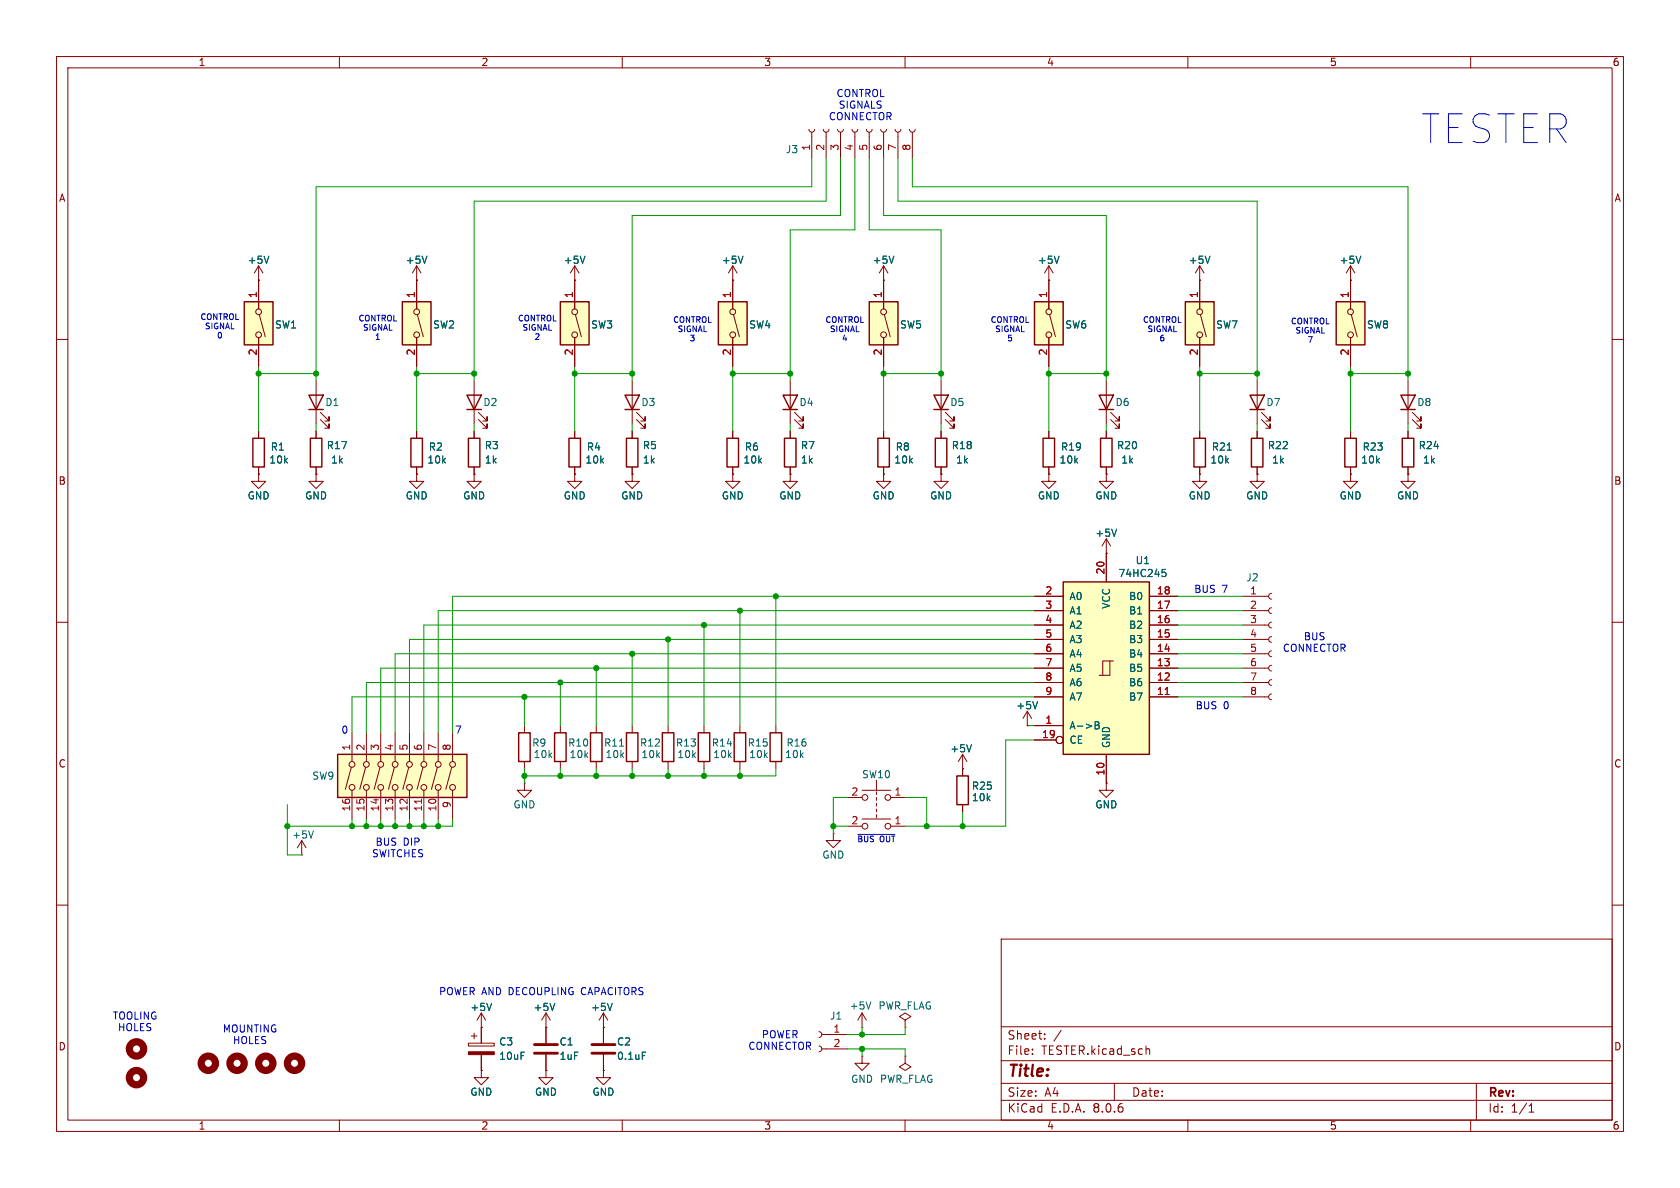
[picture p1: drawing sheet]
<svg xmlns="http://www.w3.org/2000/svg" width="297mm" height="210mm" viewBox="0 0 297 210" stroke-linecap="round" stroke-linejoin="round" font-family="sans-serif">
<g fill="none" stroke="#840000" stroke-width=".18">
<path d="M10 10h277v190h-277zM12 12h273v186h-273zM60 10v2M110 10v2M160 10v2M210 10v2M260 10v2M10 60h2M285 60h2M222.2 67.3v7.6M223 74.2l1.5 1.5v-.8v.8h-.7M223 72.9l1.5 1.5v-.7v.7h-.7"/>
<path d="M238.8 76.2v1.3M248.9 67.3v7.6M248.9 76.2v1.3M249.7 74.2l1.5 1.5v-.8v.8h-.8M249.7 72.9l1.5 1.5v-.7v.7h-.8M238.8 83.8v1.3h1.2l-1.2 1.3-1.3-1.3h1.3M238.8 83.8h.1M238.8 82.6v1.2M248.9 83.8v1.3h1.3l-1.3 1.3-1.3-1.3h1.3M248.9 83.8h.1M248.9 82.6v1.2M10 110h2"/>
<path d="M285 110h2M170.2 135.9v1.3M10 160h2M170.2 142.2v1.3M285 160h2M177 166h108v32h-108zM60 198v2M110 198v2M160 198v2M177 194.5h108M177 191.5h108M177 187.5h108"/>
<path d="M177 181.5h108M182.5 186.3v.1M182.5 185.5v.1M184.7 183.6v.1M184.7 182.8v.1M187.6 182.1l-1.3 2M197 191.5v3M202.7 185.5h.5v.9M210 198v2M260 198v2M261 191.5v6.5M270.3 196.6h.9"/>
<path d="M270.3 195.5l.4-.4v1.5"/>
</g>
<path d="M221 69.9h2.5l-1.3 2.5zM221 72.4h2.5M237.7 77.5h2.1v5.1h-2.1zM247.6 69.9h2.6l-1.3 2.5zM247.6 72.4h2.6M247.9 77.5h2v5.1h-2zM169.2 137.2h2v5h-2z" fill="none" stroke="#840000" stroke-width=".25"/>
<path d="M99.1 53.3h5v7.7h-5z" fill="#ffffc2"/>
<g fill="none" stroke="#840000" stroke-width=".18">
<path d="M101.6 49.5h.1M101.6 47v7.6M101.6 59.7v5.1M101.6 47l.8 1.3M101.6 47l-.8 1.3M101.7 55.6l1.1 3.9M111.8 67.3v7.6M111.8 76.2v1.3M112.5 74.2l1.5 1.5v-.8v.8h-.7M112.5 72.9l1.5 1.5v-.7v.7h-.7M111.8 83.8v1.3h1.2l-1.2 1.3-1.3-1.3h1.3M111.8 83.8h.1"/>
<path d="M111.8 82.6v1.2M170.2 135.9h.1M170.2 133.4l.7 1.2M170.2 133.4v2.5M170.2 133.4l-.8 1.2M181.6 128.3h.1M181.6 125.7l.8 1.3M181.6 125.7v2.6M181.6 125.7l-.8 1.3"/>
<circle cx="101.6" cy="55.1" r=".51"/>
<circle cx="101.6" cy="59.2" r=".51"/>
</g>
<path d="M99.1 53.3h5v7.7h-5zM110.5 69.9h2.5l-1.2 2.5zM110.5 72.4h2.5M110.7 77.5h2.1v5.1h-2.1z" fill="none" stroke="#840000" stroke-width=".25"/>
<path d="M103.4 45.3l-.4 1.3M171.7 131.6l-.4 1.3M183.4 124l-.4 1.3" fill="none" stroke="#006464" stroke-width=".18"/>
<path d="M71.1 53.3h5.1v7.7h-5.1z" fill="#ffffc2"/>
<g fill="none" stroke="#840000" stroke-width=".18">
<path d="M73.7 49.5v5.1M73.7 59.7v5.1M73.8 55.6l1 3.9M129.5 49.5h.1M129.5 47l.8 1.3M129.5 47v2.5M129.5 47l-.7 1.3M73.7 76.2v1.3M83.8 76.2v1.3M195.6 67.3v7.6M195.6 76.2v1.3M196.3 74.2l1.6 1.5v-.8v.8h-.8"/>
<path d="M196.3 72.9l1.6 1.5v-.7v.7h-.8M73.7 82.6v1.2M83.8 83.8v1.3h1.3l-1.3 1.3-1.3-1.3h1.3M83.8 83.8h.1M83.8 82.6v1.2M195.6 83.8v1.3h1.2l-1.2 1.3-1.3-1.3h1.3M195.6 83.8h.1M195.6 97.8h.1M195.6 82.6v1.2M195.6 95.3v2.5M195.6 95.3l.7 1.2M195.6 95.3l-.8 1.2"/>
<path d="M92.7 138.4v1.3h-1.3l1.3 1.3 1.3-1.3h-1.3M92.7 138.4h.1M152.4 139.7h5.1M154.9 137.9v1.8M154.9 140v.5M147.3 147.3v1.3h-1.3l1.3 1.3 1.3-1.3h-1.3M147.3 147.3h.1M149.9 141h2.5M149.9 146.1h2.5M152.4 144.8h5.1M154.9 141v.5M154.9 142v.5"/>
<path d="M154.9 143v.5M154.9 144v.5M157.5 141h2.5M157.5 146.1h2.5M152.4 179.1l-.8 1.2M152.4 179.1v2.5M152.4 179.1l.8 1.2M144.8 184.9l.3 .2 .2 .3-.2 .4-.3 .1M144.8 182.4l.3 .1 .2 .4-.2 .3-.3 .2M145.3 185.4h4.6M145.3 182.9h4.6M152.4 186.7v1.3h1.3l-1.3 1.2-1.3-1.2h1.3"/>
<path d="M152.4 186.7h.1M152.4 181.6h.1M160 186.7v1.3l1 .6-1 .6-1-.6 1-.6M160 186.7h.1M160 180.3l1-.6-1-.6-1 .6 1 .6v1.3M160 181.6h.1"/>
<circle cx="73.7" cy="55.1" r=".51"/>
<circle cx="73.7" cy="59.2" r=".51"/>
<circle cx="152.9" cy="146.1" r=".51"/>
<circle cx="152.9" cy="141" r=".51"/>
<circle cx="157" cy="146.1" r=".51"/>
<circle cx="157" cy="141" r=".51"/>
</g>
<path d="M71.1 53.3h5.1v7.7h-5.1zM72.6 77.5h2.1v5.1h-2.1zM82.8 77.5h2v5.1h-2zM194.3 69.9h2.5l-1.2 2.5zM194.3 72.4h2.5M194.6 77.5h2v5.1h-2z" fill="none" stroke="#840000" stroke-width=".25"/>
<path d="M131.4 45.3l-.5 1.3M197.4 93.5l-.4 1.3M154 177.1l-.5 1.3" fill="none" stroke="#006464" stroke-width=".18"/>
<path d="M153.7 53.3h5v7.7h-5z" fill="#ffffc2"/>
<g fill="none" stroke="#840000" stroke-width=".18">
<path d="M156.2 49.5h.1M156.2 47v7.6M156.2 59.7v5.1M156.2 47l.8 1.3M156.2 47l-.8 1.3M156.3 55.6l1.1 3.9"/>
<circle cx="156.2" cy="59.2" r=".51"/>
<circle cx="156.2" cy="55.1" r=".51"/>
</g>
<path d="M153.7 53.3h5v7.7h-5z" fill="none" stroke="#840000" stroke-width=".25"/>
<path d="M158 45.3l-.4 1.3" fill="none" stroke="#006464" stroke-width=".18"/>
<path d="M127 53.3h5.1v7.7h-5.1z" fill="#ffffc2"/>
<g fill="none" stroke="#840000" stroke-width=".18">
<path d="M129.5 49.5v5.1M129.5 59.7v5.1M129.7 55.6l1 3.9"/>
<circle cx="129.5" cy="59.2" r=".51"/>
<circle cx="129.5" cy="55.1" r=".51"/>
</g>
<path d="M127 53.3h5.1v7.7h-5.1z" fill="none" stroke="#840000" stroke-width=".25"/>
<path d="M182.9 53.3h5.1v7.7h-5.1z" fill="#ffffc2"/>
<g fill="none" stroke="#840000" stroke-width=".18">
<path d="M185.4 49.5v5.1M185.4 59.7v5.1M185.5 55.6l1.1 3.9M129.5 76.2v1.3M139.7 67.3v7.6M140.5 74.2l1.5 1.5v-.8v.8h-.8M140.5 72.9l1.5 1.5v-.7v.7h-.8M129.5 83.8v1.3h1.3l-1.3 1.3-1.2-1.3h1.2M129.5 83.8h.1M129.5 82.6v1.2"/>
<circle cx="185.4" cy="55.1" r=".51"/>
<circle cx="185.4" cy="59.2" r=".51"/>
</g>
<path d="M182.9 53.3h5.1v7.7h-5.1zM128.5 77.5h2.1v5.1h-2.1zM138.4 69.9h2.6l-1.3 2.5zM138.4 72.4h2.6" fill="none" stroke="#840000" stroke-width=".25"/>
<path d="M59.7 133.4h22.8v7.6h-22.8z" fill="#ffffc2"/>
<g fill="none" stroke="#840000" stroke-width=".18">
<path d="M156.2 76.2v1.3M156.2 82.6v1.2M219.7 118.1h4.6M219.7 115.6h4.6M219.7 113h4.6M219.7 110.5h4.6M219.7 108h4.6M219.7 105.4h4.6M224.8 117.6l-.4 .2-.1 .3 .1 .4 .4 .1M224.8 115.1l-.4 .1-.1 .4 .1 .3 .4 .2M224.8 112.5l-.4 .2-.1 .3 .1 .4 .4 .1M224.8 110l-.4 .1-.1 .4 .1 .3 .4 .2"/>
<path d="M224.8 107.4l-.4 .2-.1 .4 .1 .3 .4 .2M224.8 104.9l-.4 .2-.1 .3 .1 .4 .4 .1M62.1 135.6l-1 3.9M62.2 129.5v5.1M62.2 139.7v5.1M64.6 135.6l-1 3.9M64.8 129.5v5.1M64.8 139.7v5.1M67.2 135.6l-1.1 3.9M67.3 129.5v5.1M67.3 139.7v5.1M69.7 135.6l-1 3.9"/>
<path d="M69.8 129.5v5.1M69.8 139.7v5.1M72.3 135.6l-1.1 3.9M72.4 129.5v5.1M72.4 139.7v5.1M74.8 135.6l-1.1 3.9M74.9 129.5v5.1M74.9 139.7v5.1M77.3 135.6l-1 3.9M77.5 129.5v5.1M77.5 139.7v5.1M79.9 135.6l-1.1 3.9"/>
<path d="M80 129.5v5.1M80 139.7v5.1M219.7 123.2h4.6M219.7 120.7h4.6M224.8 122.7l-.4 .1-.1 .4 .1 .3 .4 .2M224.8 120.1l-.4 .2-.1 .4 .1 .3 .4 .2M96.5 179.1v5.3M96.5 179.1l-.7 1.2M96.5 179.1l.8 1.2M106.7 179.1l-.8 1.2M106.7 179.1v2.5M106.7 179.1l.7 1.2"/>
<path d="M82.8 184.4h4.6v.5h-4.6zM83.3 183.1h1M83.8 182.6v1M85.1 181.6v2.8M85.1 186.4v2.8M96.5 181.6h.1M96.5 186.4v2.8M106.7 181.6h.1M106.7 189.2v1.3h1.2l-1.2 1.3-1.3-1.3h1.3M106.7 189.2h.1"/>
<circle cx="62.2" cy="139.2" r=".51"/>
<circle cx="62.2" cy="135.1" r=".51"/>
<circle cx="64.8" cy="135.1" r=".51"/>
<circle cx="64.8" cy="139.2" r=".51"/>
<circle cx="67.3" cy="139.2" r=".51"/>
<circle cx="67.3" cy="135.1" r=".51"/>
<circle cx="69.9" cy="139.2" r=".51"/>
<circle cx="69.9" cy="135.1" r=".51"/>
<circle cx="72.4" cy="135.1" r=".51"/>
<circle cx="72.4" cy="139.2" r=".51"/>
<circle cx="74.9" cy="139.2" r=".51"/>
<circle cx="74.9" cy="135.1" r=".51"/>
<circle cx="77.5" cy="139.2" r=".51"/>
<circle cx="77.5" cy="135.1" r=".51"/>
<circle cx="80" cy="135.1" r=".51"/>
<circle cx="80" cy="139.2" r=".51"/>
</g>
<path d="M155.2 77.5h2v5.1h-2zM59.7 133.4h22.8v7.6h-22.8z" fill="none" stroke="#840000" stroke-width=".25"/>
<path d="M74.5 141.3v.7" fill="none" stroke="#a90000" stroke-width=".18"/>
<path d="M94.5 186.2h4.1M94.5 184.7h4.1" fill="none" stroke="#840000" stroke-width=".51"/>
<path d="M82.8 185.9h4.6v.5h-4.6z" fill="#840000" stroke="#840000" stroke-width=".18"/>
<path d="M98.1 177.4l-.4 1.2M108.2 177.4l-.4 1.2" fill="none" stroke="#006464" stroke-width=".18"/>
<path d="M188 102.9h15.2v30.5h-15.2z" fill="#ffffc2"/>
<g fill="none" stroke="#840000" stroke-width=".18">
<path d="M185.4 76.2v1.3M212.1 76.2v1.3M222.2 76.2v1.3M156.2 83.8v1.3h1.3l-1.3 1.3-1.3-1.3h1.3M156.2 83.8h.1M185.4 82.6v1.2M195.6 97.8v5.1M212.1 83.8v1.3h1.3l-1.3 1.3-1.3-1.3h1.3M212.1 83.8h.1M212.1 82.6v1.2M222.2 83.8v1.3h1.3l-1.3 1.3-1.2-1.3h1.2M222.2 83.8h.1"/>
<path d="M222.2 82.6v1.2M182.9 118.1h5.1M182.9 115.6h5.1M182.9 113h5.1M182.9 110.5h5.1M182.9 108h5.1M182.9 105.4h5.1M196.2 116.8h-1.3v2.6M196.8 116.8h-.6v2.6h-1.9M203.2 118.1h5.1M203.2 115.6h5.1M203.2 113h5.1"/>
<path d="M203.2 110.5h5.1M203.2 108h5.1M203.2 105.4h5.1M182.9 128.3h5.1M182.9 123.2h5.1M182.9 120.7h5.1M182.9 130.8h3.8M195.6 138.4v1.3h1.2l-1.2 1.3-1.3-1.3h1.3M195.6 138.4h.1M195.6 133.4v5M203.2 123.2h5.1M203.2 120.7h5.1"/>
<path d="M96.5 189.2v1.3h1.3l-1.3 1.3-1.3-1.3h1.3M96.5 189.2h.1M106.7 181.6v2.8M106.7 186.4v2.8"/>
<circle cx="187.3" cy="130.8" r=".63"/>
</g>
<path d="M184.4 77.5h2v5.1h-2zM211.1 77.5h2v5.1h-2zM221.2 77.5h2.1v5.1h-2.1zM188 102.9h15.2v30.5h-15.2z" fill="none" stroke="#840000" stroke-width=".25"/>
<path d="M217 79.6h.7M205.5 100.7h.6M205.6 101.1h.3l.2 .3-.1 .5h-.4M193.6 127.6h.4l.3 .2-.3 .4 .3 .1v.3l-.2 .2h-.5zM193.6 128.2h.4M113.6 186h.6" fill="none" stroke="#006464" stroke-width=".18"/>
<path d="M206 122.8h.7" fill="none" stroke="#a90000" stroke-width=".18"/>
<path d="M104.6 186.2h4.1M104.6 184.7h4.1" fill="none" stroke="#840000" stroke-width=".51"/>
<path d="M43.2 53.3h5.1v7.7h-5.1z" fill="#ffffc2"/>
<g fill="none" stroke="#840000" stroke-width=".18">
<path d="M143 22.9l.2 .3 .3 .2 .4-.2 .1-.3M143.5 23.4v4.5M145.5 22.9l.2 .3 .4 .2 .3-.2 .2-.3M146 23.4v4.5M148.1 22.9l.1 .3 .4 .2 .4-.2 .1-.3M148.6 23.4v4.5M150.6 22.9l.2 .3 .3 .2 .4-.2 .1-.3M151.1 23.4v4.5M153.2 22.9l.1 .3 .4 .2 .3-.2 .2-.3M153.7 23.4v4.5M155.7 22.9l.2 .3 .3 .2 .4-.2 .1-.3M156.2 23.4v4.5"/>
<path d="M158.2 22.9l.2 .3 .4 .2 .3-.2 .2-.3M158.7 23.4v4.5M160.8 22.9l.1 .3 .4 .2 .4-.2 .1-.3M161.3 23.4v4.5M45.7 49.5h.1M45.7 47v7.6M45.7 59.7v5.1M45.7 47l.8 1.3M45.7 47l-.7 1.3M45.8 55.6l1.1 3.9M73.7 49.5h.1M73.7 47l.7 1.3"/>
<path d="M73.7 47v2.5M73.7 47l-.8 1.3M185.4 49.5h.1M185.4 47l.8 1.3M185.4 47v2.5M185.4 47l-.7 1.3M45.7 76.2v1.3M55.9 67.3v7.6M55.9 76.2v1.3M56.6 74.2l1.6 1.5v-.8v.8h-.8M56.6 72.9l1.6 1.5v-.7v.7h-.8M139.7 76.2v1.3"/>
<path d="M166.4 67.3v7.6M166.4 76.2v1.3M167.1 74.2l1.6 1.5v-.8v.8h-.8M167.1 72.9l1.6 1.5v-.7v.7h-.8M45.7 83.8v1.3h1.3l-1.3 1.3-1.3-1.3h1.3M45.7 83.8h.1M45.7 82.6v1.2M55.9 83.8v1.3h1.2l-1.2 1.3-1.3-1.3h1.3M55.9 83.8h.1M55.9 82.6v1.2M73.7 83.8v1.3h1.2l-1.2 1.3-1.3-1.3h1.3M73.7 83.8h.1"/>
<path d="M139.7 83.8v1.3h1.3l-1.3 1.3-1.3-1.3h1.3M139.7 83.8h.1M139.7 82.6v1.2M166.4 83.8v1.3h1.2l-1.2 1.3-1.3-1.3h1.3M166.4 83.8h.1M166.4 82.6v1.2M185.4 83.8v1.3h1.3l-1.3 1.3-1.3-1.3h1.3M185.4 83.8h.1M99.1 128.3v1.2M99.1 134.6v1.3M105.4 128.3v1.2M105.4 134.6v1.3"/>
<path d="M111.8 128.3v1.2M111.8 134.6v1.3M53.3 151.1h.1M53.3 148.6l.8 1.3M53.3 148.6v2.5M53.3 148.6l-.7 1.3M85.1 179.1l-.8 1.2M85.1 179.1v2.5M85.1 179.1l.8 1.2M85.1 189.2v1.3h1.3l-1.3 1.3-1.3-1.3h1.3M85.1 189.2h.1M85.1 181.6h.1"/>
<circle cx="45.7" cy="55.1" r=".51"/>
<circle cx="45.7" cy="59.2" r=".51"/>
</g>
<path d="M43.2 53.3h5.1v7.7h-5.1zM44.7 77.5h2v5.1h-2zM54.6 69.9h2.5l-1.2 2.5zM54.6 72.4h2.5M54.9 77.5h2v5.1h-2zM138.7 77.5h2v5.1h-2zM165.1 69.9h2.5l-1.2 2.5zM165.1 72.4h2.5M165.4 77.5h2v5.1h-2zM98 129.5h2.1v5.1h-2.1zM104.4 129.5h2v5.1h-2zM110.7 129.5h2.1v5.1h-2.1z" fill="none" stroke="#840000" stroke-width=".25"/>
<path d="M47.5 45.3l-.4 1.3M75.5 45.3l-.4 1.3M187.2 45.3l-.4 1.3M109.5 131.9h.7M55.4 146.9l-.4 1.3M86.9 177.4l-.4 1.2" fill="none" stroke="#006464" stroke-width=".18"/>
<g fill="none" stroke="#840000" stroke-width="1.3">
<circle cx="24.1" cy="185.4" r="1.27"/>
<circle cx="24.1" cy="190.5" r="1.27"/>
<circle cx="36.8" cy="188" r="1.27"/>
<circle cx="41.9" cy="188" r="1.27"/>
<circle cx="47" cy="188" r="1.27"/>
<circle cx="52.1" cy="188" r="1.27"/>
</g>
<path d="M209.5 53.3h5.1v7.7h-5.1z" fill="#ffffc2"/>
<g fill="none" stroke="#840000" stroke-width=".18">
<path d="M212.1 49.5h.1M212.1 47v7.6M212.1 59.7v5.1M212.1 47l.8 1.3M212.1 47l-.8 1.3M212.2 55.6l1.1 3.9M92.7 128.3v1.2M92.7 134.6v1.3M118.1 128.3v1.2M118.1 134.6v1.3M124.5 128.3v1.2M124.5 134.6v1.3"/>
<path d="M130.8 128.3v1.2M130.8 134.6v1.3M137.2 128.3v1.2M137.2 134.6v1.3"/>
<circle cx="212.1" cy="55.1" r=".51"/>
<circle cx="212.1" cy="59.2" r=".51"/>
</g>
<path d="M209.5 53.3h5.1v7.7h-5.1zM91.7 129.5h2v5.1h-2zM117.1 129.5h2v5.1h-2zM123.4 129.5h2.1v5.1h-2.1zM129.8 129.5h2v5.1h-2zM136.1 129.5h2.1v5.1h-2.1z" fill="none" stroke="#840000" stroke-width=".25"/>
<path d="M213.9 45.3l-.4 1.3" fill="none" stroke="#006464" stroke-width=".18"/>
<path d="M236.2 53.3h5.1v7.7h-5.1z" fill="#ffffc2"/>
<g fill="none" stroke="#840000" stroke-width=".18">
<path d="M45.7 49.5h.1M45.7 49.5v5.1M45.7 59.7v5.1M73.7 49.5h.1M73.7 49.5v5.1M73.7 59.7v5.1M101.6 49.5h.1M101.6 49.5v5.1M101.6 59.7v5.1M129.5 49.5h.1M129.5 49.5v5.1M129.5 59.7v5.1"/>
<path d="M156.2 49.5h.1M156.2 49.5v5.1M156.2 59.7v5.1M185.4 49.5h.1M185.4 49.5v5.1M185.4 59.7v5.1M212.1 49.5h.1M212.1 49.5v5.1M212.1 59.7v5.1M238.8 49.5h.1M238.8 47v7.6M238.8 59.7v5.1"/>
<path d="M238.8 47l.7 1.3M238.8 47l-.8 1.3M238.9 55.6l1 3.9M45.7 76.2v1.3M55.9 76.2v1.3M73.7 76.2v1.3M83.8 67.3v7.6M83.8 76.2v1.3M84.6 74.2l1.5 1.5v-.8v.8h-.8M84.6 72.9l1.5 1.5v-.7v.7h-.8M101.6 76.2v1.3M111.8 76.2v1.3"/>
<path d="M129.5 76.2v1.3M139.7 76.2v1.3M156.2 76.2v1.3M166.4 76.2v1.3M185.4 76.2v1.3M195.6 76.2v1.3M212.1 76.2v1.3M222.2 76.2v1.3M238.8 76.2v1.3M248.9 76.2v1.3M45.7 83.8h.1M45.7 82.6v1.2"/>
<path d="M55.9 83.8h.1M55.9 82.6v1.2M73.7 83.8h.1M73.7 82.6v1.2M83.8 83.8h.1M83.8 82.6v1.2M101.6 83.8v1.3h1.3l-1.3 1.3-1.3-1.3h1.3M101.6 83.8h.1M101.6 82.6v1.2M111.8 83.8h.1M111.8 82.6v1.2M129.5 83.8h.1"/>
<path d="M129.5 82.6v1.2M139.7 83.8h.1M139.7 82.6v1.2M156.2 83.8h.1M156.2 82.6v1.2M166.4 83.8h.1M166.4 82.6v1.2M185.4 83.8h.1M185.4 82.6v1.2M195.6 83.8h.1M195.6 97.8h.1M195.6 82.6v1.2"/>
<path d="M195.6 97.8v5.1M212.1 83.8h.1M212.1 82.6v1.2M222.2 83.8h.1M222.2 82.6v1.2M238.8 83.8h.1M238.8 82.6v1.2M248.9 83.8h.1M248.9 82.6v1.2M182.9 118.1h5.1M182.9 115.6h5.1M182.9 113h5.1"/>
<path d="M182.9 110.5h5.1M182.9 108h5.1M182.9 105.4h5.1M203.2 118.1h5.1M203.2 115.6h5.1M203.2 113h5.1M203.2 110.5h5.1M203.2 108h5.1M203.2 105.4h5.1M170.2 135.9h.1M170.2 135.9v1.3M181.6 128.3h.1"/>
<path d="M182.9 128.3h5.1M182.9 123.2h5.1M182.9 120.7h5.1M182.9 130.8h3.8M195.6 138.4h.1M195.6 133.4v5M203.2 123.2h5.1M203.2 120.7h5.1M170.2 142.2v1.3M85.1 189.2h.1M85.1 181.6h.1M85.1 181.6v2.8"/>
<path d="M85.1 186.4v2.8M96.5 181.6h.1M96.5 189.2h.1M96.5 181.6v2.8M96.5 186.4v2.8M106.7 181.6h.1M106.7 189.2h.1M106.7 181.6v2.8M106.7 186.4v2.8"/>
<circle cx="238.8" cy="59.2" r=".51"/>
<circle cx="238.8" cy="55.1" r=".51"/>
<circle cx="187.3" cy="130.8" r=".63"/>
</g>
<path d="M236.2 53.3h5.1v7.7h-5.1zM82.5 69.9h2.6l-1.3 2.5zM82.5 72.4h2.6M100.6 77.5h2v5.1h-2z" fill="none" stroke="#840000" stroke-width=".25"/>
<g fill="none" stroke="#006464" stroke-width=".18">
<path d="M47.5 45.3l-.4 1.3M75.5 45.3l-.4 1.3M103.4 45.3l-.4 1.3M131.4 45.3l-.5 1.3M158 45.3l-.4 1.3M187.2 45.3l-.4 1.3M213.9 45.3l-.4 1.3M240.6 45.3l-.4 1.3M217 79.6h.7M197.4 93.5l-.4 1.3M205.5 100.7h.6M205.6 101.1h.3l.2 .3-.1 .5h-.4"/>
<path d="M171.7 131.6l-.4 1.3M183.4 124l-.4 1.3M193.6 127.6h.4l.3 .2-.3 .4 .3 .1v.3l-.2 .2h-.5zM193.6 128.2h.4M86.9 177.4l-.4 1.2M98.1 177.4l-.4 1.2M108.2 177.4l-.4 1.2M113.6 186h.6"/>
</g>
<path d="M151.7 147.5h6.5M156 147.8l.3 .3-.1 .6-.2 .1" fill="none" stroke="#0000c2" stroke-width=".18"/>
<g fill="none" stroke="#009600" stroke-width=".18">
<path d="M143.5 27.9v5.1h-87.6v34.3M146 27.9v7.7h-62.2v31.7M148.6 27.9v10.2h-36.8v29.2M151.1 27.9v12.7h-11.4v26.7M153.7 27.9v12.7h12.7v26.7M156.2 27.9v10.2h39.4v29.2M158.7 27.9v7.7h63.5v31.7M161.3 27.9v5.1h87.6v34.3M45.7 66h10.2M45.7 64.8v11.4M55.9 74.9v1.3M73.7 66h10.1"/>
<path d="M73.7 64.8v11.4M83.8 74.9v1.3M101.6 66h10.2M101.6 64.8v11.4M111.8 74.9v1.3M129.5 66h10.2M129.5 64.8v11.4M139.7 74.9v1.3M156.2 66h10.2M156.2 64.8v11.4M166.4 74.9v1.3M185.4 66h10.2"/>
<path d="M185.4 64.8v11.4M195.6 74.9v1.3M212.1 66h10.1M212.1 64.8v11.4M222.2 74.9v1.3M238.8 66h10.1M238.8 64.8v11.4M248.9 74.9v1.3M105.4 118.1v10.2M111.8 115.6v12.7M118.1 113v15.3M124.5 110.5v17.8"/>
<path d="M130.8 108v20.3M137.2 105.4v22.9M182.9 118.1h-115.6v11.4M182.9 115.6h-113.1v13.9M182.9 113h-110.5v16.5M182.9 108h-105.4v21.5M182.9 105.4h-102.9v24.1M182.9 110.5h-108v19M208.3 118.1h11.4M208.3 115.6h11.4M208.3 113h11.4M208.3 108h11.4"/>
<path d="M208.3 105.4h11.4M208.3 110.5h11.4M92.7 123.2v5.1M92.7 135.9v2.5M99.1 120.7v7.6M99.1 135.9v1.3M105.4 135.9v1.3M111.8 135.9v1.3M118.1 135.9v1.3M124.5 135.9v1.3M130.8 135.9v1.3M137.2 135.9v1.3h-44.5"/>
<path d="M181.6 128.3h1.3M182.9 130.8h-5.1v15.3h-17.8M182.9 123.2h-120.7v6.3M182.9 120.7h-118.1v8.8M208.3 123.2h11.4M208.3 120.7h11.4M50.8 142.2v8.9h2.5M62.2 144.8v1.3M64.8 144.8v1.3M67.3 144.8v1.3M69.8 144.8v1.3M72.4 144.8v1.3"/>
<path d="M74.9 144.8v1.3M77.5 144.8v1.3M80 144.8v1.3h-29.2M147.3 146.1h2.6M149.9 141h-2.6v6.3M160 141h3.8v5.1M170.2 143.5v2.6M149.9 185.4h10.1v1.3M152.4 181.6v1.3M152.4 185.4v1.3M160 181.6v1.3h-10.1"/>
</g>
<path d="M206 122.8h.7" fill="none" stroke="#a90000" stroke-width=".18"/>
<g fill="#009600" stroke="#009600" stroke-width=".18">
<circle cx="170.2" cy="146.1" r=".46"/>
<circle cx="163.8" cy="146.1" r=".46"/>
<circle cx="147.3" cy="146.1" r=".46"/>
<circle cx="137.2" cy="105.4" r=".46"/>
<circle cx="156.2" cy="66" r=".46"/>
<circle cx="166.4" cy="66" r=".46"/>
<circle cx="185.4" cy="66" r=".46"/>
<circle cx="212.1" cy="66" r=".46"/>
<circle cx="222.2" cy="66" r=".46"/>
<circle cx="195.6" cy="66" r=".46"/>
<circle cx="248.9" cy="66" r=".46"/>
<circle cx="238.8" cy="66" r=".46"/>
<circle cx="92.7" cy="137.2" r=".46"/>
<circle cx="99.1" cy="137.2" r=".46"/>
<circle cx="92.7" cy="123.2" r=".46"/>
<circle cx="99.1" cy="120.7" r=".46"/>
<circle cx="45.7" cy="66" r=".46"/>
<circle cx="73.7" cy="66" r=".46"/>
<circle cx="55.9" cy="66" r=".46"/>
<circle cx="74.9" cy="146.1" r=".46"/>
<circle cx="69.8" cy="146.1" r=".46"/>
<circle cx="67.3" cy="146.1" r=".46"/>
<circle cx="64.8" cy="146.1" r=".46"/>
<circle cx="72.4" cy="146.1" r=".46"/>
<circle cx="62.2" cy="146.1" r=".46"/>
<circle cx="50.8" cy="146.1" r=".46"/>
<circle cx="77.5" cy="146.1" r=".46"/>
<circle cx="124.5" cy="110.5" r=".46"/>
<circle cx="118.1" cy="113" r=".46"/>
<circle cx="130.8" cy="108" r=".46"/>
<circle cx="118.1" cy="137.2" r=".46"/>
<circle cx="105.4" cy="118.1" r=".46"/>
<circle cx="111.8" cy="115.6" r=".46"/>
<circle cx="130.8" cy="137.2" r=".46"/>
<circle cx="83.8" cy="66" r=".46"/>
<circle cx="111.8" cy="66" r=".46"/>
<circle cx="101.6" cy="66" r=".46"/>
<circle cx="105.4" cy="137.2" r=".46"/>
<circle cx="111.8" cy="137.2" r=".46"/>
<circle cx="152.4" cy="182.9" r=".46"/>
<circle cx="152.4" cy="185.4" r=".46"/>
<circle cx="124.5" cy="137.2" r=".46"/>
<circle cx="139.7" cy="66" r=".46"/>
<circle cx="129.5" cy="66" r=".46"/>
</g>
<text font-size="7.1" fill="#0000c2" x="251.3" y="25.6">TESTER</text>
<text font-size="2.8" fill="#840000" x="178" y="190.9">Title:</text>
<g font-size="2.1" fill="#840000">
<text x="178" y="184">Sheet:</text>
<text x="178" y="186.7">File:</text>
<text x="184.1" y="186.7">TESTER.kicad_sch</text>
<text x="178" y="196.9">KiCad</text>
<text x="178" y="194.1">Size:</text>
<text x="184.7" y="194.1">A4</text>
<text x="185.7" y="196.9">E.D.A.</text>
<text x="193.3" y="196.9">8.0.6</text>
<text x="200" y="194.1">Date:</text>
<text x="263" y="194.3">Rev:</text>
<text x="263" y="196.9">Id:</text>
<text x="267.1" y="196.9">1/1</text>
</g>
<g font-size="1.8" fill="#840000">
<text x="35" y="11.9">1</text>
<text x="85" y="11.9">2</text>
<text x="135" y="11.9">3</text>
<text x="185" y="11.9">4</text>
<text x="235" y="11.9">5</text>
<text x="285" y="11.9">6</text>
<text x="10.3" y="35.9">A</text>
<text x="285.3" y="35.9">A</text>
<text x="10.3" y="85.9">B</text>
<text x="285.3" y="85.9">B</text>
<text x="10.3" y="135.9">C</text>
<text x="285.3" y="135.9">C</text>
<text x="10.3" y="185.9">D</text>
<text x="285.3" y="185.9">D</text>
<text x="35" y="199.9">1</text>
<text x="85" y="199.9">2</text>
<text x="135" y="199.9">3</text>
<text x="185" y="199.9">4</text>
<text x="235" y="199.9">5</text>
<text x="285" y="199.9">6</text>
</g>
<g font-size="1.8" fill="#0000c2">
<text x="147.8" y="17.4">CONTROL</text>
<text x="146.4" y="21.5">CONNECTOR</text>
<text x="148.2" y="19.4">SIGNALS</text>
<text x="211" y="105">BUS</text>
<text x="216" y="105">7</text>
<text x="230.4" y="113.4">BUS</text>
<text x="226.7" y="115.4">CONNECTOR</text>
<text x="211.3" y="125.6">BUS</text>
<text x="216.3" y="125.6">0</text>
<text x="60.3" y="129.9">0</text>
<text x="80.3" y="129.9">7</text>
<text x="66.3" y="149.7">BUS</text>
<text x="71.3" y="149.7">DIP</text>
<text x="65.7" y="151.8">SWITCHES</text>
<text x="77.5" y="176.1">POWER AND DECOUPLING</text>
<text x="103" y="176.1">CAPACITORS</text>
<text x="19.8" y="180.4">TOOLING</text>
<text x="20.8" y="182.5">HOLES</text>
<text x="39.3" y="182.7">MOUNTING</text>
<text x="41.1" y="184.8">HOLES</text>
<text x="132.2" y="185.8">CONNECTOR</text>
<text x="134.6" y="183.7">POWER</text>
</g>
<g font-size="1.8" fill="#006464">
<text x="138.8" y="27.3">J3</text>
<text x="43.7" y="46.8">+5V</text>
<text x="71.6" y="46.8">+5V</text>
<text x="99.6" y="46.8">+5V</text>
<text x="127.5" y="46.8">+5V</text>
<text x="154.2" y="46.8">+5V</text>
<text x="183.4" y="46.8">+5V</text>
<text x="210.1" y="46.8">+5V</text>
<text x="236.7" y="46.8">+5V</text>
<text x="48.5" y="58.3">SW1</text>
<text x="76.5" y="58.3">SW2</text>
<text x="104.4" y="58.3">SW3</text>
<text x="132.3" y="58.3">SW4</text>
<text x="159" y="58.3">SW5</text>
<text x="188.2" y="58.3">SW6</text>
<text x="214.9" y="58.3">SW7</text>
<text x="241.6" y="58.3">SW8</text>
<text x="57.4" y="72">D1</text>
<text x="85.4" y="72">D2</text>
<text x="113.3" y="72">D3</text>
<text x="141.2" y="72">D4</text>
<text x="167.9" y="72">D5</text>
<text x="197.1" y="72">D6</text>
<text x="223.8" y="72">D7</text>
<text x="250.5" y="72">D8</text>
<text x="47.5" y="82.1">10k</text>
<text x="47.8" y="79.9">R1</text>
<text x="57.7" y="79.6">R17</text>
<text x="58.4" y="82.1">1k</text>
<text x="75.4" y="82.1">10k</text>
<text x="75.7" y="79.9">R2</text>
<text x="85.6" y="79.6">R3</text>
<text x="85.6" y="82.1">1k</text>
<text x="103.4" y="82.1">10k</text>
<text x="103.6" y="79.9">R4</text>
<text x="113.5" y="79.6">R5</text>
<text x="113.5" y="82.1">1k</text>
<text x="131.3" y="82.1">10k</text>
<text x="131.6" y="79.9">R6</text>
<text x="141.5" y="79.6">R7</text>
<text x="141.5" y="82.1">1k</text>
<text x="158" y="82.1">10k</text>
<text x="158.3" y="79.9">R8</text>
<text x="168.2" y="79.6">R18</text>
<text x="168.9" y="82.1">1k</text>
<text x="187.2" y="82.1">10k</text>
<text x="187.5" y="79.9">R19</text>
<text x="197.4" y="79.6">R20</text>
<text x="198.1" y="82.1">1k</text>
<text x="213.9" y="82.1">10k</text>
<text x="214.1" y="79.9">R21</text>
<text x="224" y="79.6">R22</text>
<text x="224.8" y="82.1">1k</text>
<text x="240.5" y="82.1">10k</text>
<text x="240.8" y="79.9">R23</text>
<text x="250.7" y="79.6">R24</text>
<text x="251.5" y="82.1">1k</text>
<text x="43.7" y="88.5">GND</text>
<text x="53.8" y="88.5">GND</text>
<text x="71.6" y="88.5">GND</text>
<text x="81.8" y="88.5">GND</text>
<text x="99.6" y="88.5">GND</text>
<text x="109.7" y="88.5">GND</text>
<text x="127.5" y="88.5">GND</text>
<text x="137.7" y="88.5">GND</text>
<text x="154.2" y="88.5">GND</text>
<text x="164.3" y="88.5">GND</text>
<text x="183.4" y="88.5">GND</text>
<text x="193.5" y="88.5">GND</text>
<text x="210.1" y="88.5">GND</text>
<text x="220.2" y="88.5">GND</text>
<text x="236.7" y="88.5">GND</text>
<text x="246.9" y="88.5">GND</text>
<text x="193.5" y="95.1">+5V</text>
<text x="200.7" y="99.9">U1</text>
<text x="189" y="106.3">A0</text>
<text x="196.4" y="107.7" transform="rotate(-90 196.4 107.7)">VCC</text>
<text x="197.6" y="102.2">74HC245</text>
<text x="199.5" y="106.3">B0</text>
<text x="220.2" y="103">J2</text>
<text x="189" y="108.8">A1</text>
<text x="189" y="111.4">A2</text>
<text x="189" y="113.9">A3</text>
<text x="199.5" y="113.9">B3</text>
<text x="199.5" y="111.4">B2</text>
<text x="199.5" y="108.8">B1</text>
<text x="189" y="116.4">A4</text>
<text x="189" y="119">A5</text>
<text x="199.5" y="119">B5</text>
<text x="199.5" y="116.4">B4</text>
<text x="179.6" y="125.6">+5V</text>
<text x="189" y="121.5">A6</text>
<text x="189" y="124.1">A7</text>
<text x="199.5" y="124.1">B7</text>
<text x="199.5" y="121.5">B6</text>
<text x="189" y="129.1">A-&gt;B</text>
<text x="189" y="131.7">CE</text>
<text x="94" y="132.2">R9</text>
<text x="94.2" y="134.2">10k</text>
<text x="100.3" y="132.2">R10</text>
<text x="100.6" y="134.2">10k</text>
<text x="106.7" y="132.2">R11</text>
<text x="106.9" y="134.2">10k</text>
<text x="113" y="132.2">R12</text>
<text x="113.3" y="134.2">10k</text>
<text x="119.4" y="132.2">R13</text>
<text x="119.6" y="134.2">10k</text>
<text x="125.7" y="132.2">R14</text>
<text x="126" y="134.2">10k</text>
<text x="132.1" y="132.2">R15</text>
<text x="132.3" y="134.2">10k</text>
<text x="138.7" y="134.2">10k</text>
<text x="138.9" y="132.2">R16</text>
<text x="152.3" y="137.8">SW10</text>
<text x="167.9" y="133.2">+5V</text>
<text x="196.4" y="132.3" transform="rotate(-90 196.4 132.3)">GND</text>
<text x="55.1" y="138">SW9</text>
<text x="90.7" y="143.1">GND</text>
<text x="171.7" y="141.8">10k</text>
<text x="171.7" y="139.8">R25</text>
<text x="193.5" y="143.1">GND</text>
<text x="51.6" y="148.4">+5V</text>
<text x="145.3" y="152">GND</text>
<text x="83.1" y="178.9">+5V</text>
<text x="94.2" y="178.9">+5V</text>
<text x="104.4" y="178.9">+5V</text>
<text x="150.1" y="178.7">+5V</text>
<text x="155.2" y="178.7">PWR_FLAG</text>
<text x="88.1" y="185">C3</text>
<text x="98.8" y="185">C1</text>
<text x="109" y="185">C2</text>
<text x="146.6" y="180.4">J1</text>
<text x="88.1" y="187.6">10uF</text>
<text x="98.8" y="187.6">1uF</text>
<text x="109" y="187.6">0.1uF</text>
<text x="150.4" y="191.6">GND PWR_FLAG</text>
<text x="83.1" y="193.9">GND</text>
<text x="94.5" y="193.9">GND</text>
<text x="104.6" y="193.9">GND</text>
</g>
<g font-size="1.8" fill="#a90000">
<text x="143.3" y="26.7" transform="rotate(-90 143.3 26.7)">1</text>
<text x="145.8" y="26.7" transform="rotate(-90 145.8 26.7)">2</text>
<text x="148.3" y="26.7" transform="rotate(-90 148.3 26.7)">3</text>
<text x="150.9" y="26.7" transform="rotate(-90 150.9 26.7)">4</text>
<text x="153.4" y="26.7" transform="rotate(-90 153.4 26.7)">5</text>
<text x="156" y="26.7" transform="rotate(-90 156 26.7)">6</text>
<text x="158.5" y="26.7" transform="rotate(-90 158.5 26.7)">7</text>
<text x="161" y="26.7" transform="rotate(-90 161 26.7)">8</text>
<text x="45.5" y="52.8" transform="rotate(-90 45.5 52.8)">1</text>
<text x="73.4" y="52.8" transform="rotate(-90 73.4 52.8)">1</text>
<text x="101.3" y="52.8" transform="rotate(-90 101.3 52.8)">1</text>
<text x="129.3" y="52.8" transform="rotate(-90 129.3 52.8)">1</text>
<text x="156" y="52.8" transform="rotate(-90 156 52.8)">1</text>
<text x="185.2" y="52.8" transform="rotate(-90 185.2 52.8)">1</text>
<text x="211.8" y="52.8" transform="rotate(-90 211.8 52.8)">1</text>
<text x="238.5" y="52.8" transform="rotate(-90 238.5 52.8)">1</text>
<text x="45.5" y="62.9" transform="rotate(-90 45.5 62.9)">2</text>
<text x="73.4" y="62.9" transform="rotate(-90 73.4 62.9)">2</text>
<text x="101.3" y="62.9" transform="rotate(-90 101.3 62.9)">2</text>
<text x="129.3" y="62.9" transform="rotate(-90 129.3 62.9)">2</text>
<text x="156" y="62.9" transform="rotate(-90 156 62.9)">2</text>
<text x="185.2" y="62.9" transform="rotate(-90 185.2 62.9)">2</text>
<text x="211.8" y="62.9" transform="rotate(-90 211.8 62.9)">2</text>
<text x="238.5" y="62.9" transform="rotate(-90 238.5 62.9)">2</text>
<text x="195.3" y="101.6" transform="rotate(-90 195.3 101.6)">20</text>
<text x="184.7" y="105.2">2</text>
<text x="184.7" y="107.7">3</text>
<text x="204.4" y="107.7">17</text>
<text x="204.4" y="105.2">18</text>
<text x="220.9" y="105.2">1</text>
<text x="220.9" y="107.7">2</text>
<text x="184.7" y="110.2">4</text>
<text x="184.7" y="112.8">5</text>
<text x="204.4" y="112.8">15</text>
<text x="204.4" y="110.2">16</text>
<text x="220.9" y="110.2">3</text>
<text x="220.9" y="112.8">4</text>
<text x="184.7" y="115.3">6</text>
<text x="184.7" y="117.9">7</text>
<text x="204.4" y="117.9">13</text>
<text x="204.4" y="115.3">14</text>
<text x="220.9" y="115.3">5</text>
<text x="220.9" y="117.9">6</text>
<text x="184.7" y="120.4">8</text>
<text x="184.7" y="122.9">9</text>
<text x="204.4" y="122.9">11</text>
<text x="204.4" y="120.4">12</text>
<text x="220.9" y="120.4">7</text>
<text x="220.9" y="122.9">8</text>
<text x="184.1" y="130.6">19</text>
<text x="184.7" y="128">1</text>
<text x="62" y="132.8" transform="rotate(-90 62 132.8)">1</text>
<text x="64.5" y="132.8" transform="rotate(-90 64.5 132.8)">2</text>
<text x="67.1" y="132.8" transform="rotate(-90 67.1 132.8)">3</text>
<text x="69.6" y="132.8" transform="rotate(-90 69.6 132.8)">4</text>
<text x="72.1" y="132.8" transform="rotate(-90 72.1 132.8)">5</text>
<text x="74.7" y="132.8" transform="rotate(-90 74.7 132.8)">6</text>
<text x="77.2" y="132.8" transform="rotate(-90 77.2 132.8)">7</text>
<text x="79.8" y="132.8" transform="rotate(-90 79.8 132.8)">8</text>
<text x="195.3" y="137.2" transform="rotate(-90 195.3 137.2)">10</text>
<text x="62" y="143.6" transform="rotate(-90 62 143.6)">16</text>
<text x="64.5" y="143.6" transform="rotate(-90 64.5 143.6)">15</text>
<text x="67.1" y="143.6" transform="rotate(-90 67.1 143.6)">14</text>
<text x="69.6" y="143.6" transform="rotate(-90 69.6 143.6)">13</text>
<text x="72.1" y="143.6" transform="rotate(-90 72.1 143.6)">12</text>
<text x="74.7" y="143.6" transform="rotate(-90 74.7 143.6)">11</text>
<text x="77.2" y="143.6" transform="rotate(-90 77.2 143.6)">10</text>
<text x="79.8" y="142.9" transform="rotate(-90 79.8 142.9)">9</text>
<text x="150.4" y="140.7">2</text>
<text x="158" y="140.7">1</text>
<text x="150.4" y="145.8">2</text>
<text x="158" y="145.8">1</text>
<text x="147.2" y="182.6">1</text>
<text x="147.2" y="185.2">2</text>
</g>
<g font-size="1.4" fill="#0000c2">
<text x="35.3" y="56.8">CONTROL</text>
<text x="36.1" y="58.4">SIGNAL</text>
<text x="63.3" y="57">CONTROL</text>
<text x="64.1" y="58.7">SIGNAL</text>
<text x="91.5" y="57">CONTROL</text>
<text x="92.3" y="58.7">SIGNAL</text>
<text x="118.9" y="57.3">CONTROL</text>
<text x="119.7" y="58.9">SIGNAL</text>
<text x="145.8" y="57.3">CONTROL</text>
<text x="146.6" y="58.9">SIGNAL</text>
<text x="175" y="57.3">CONTROL</text>
<text x="175.8" y="58.9">SIGNAL</text>
<text x="201.9" y="57.3">CONTROL</text>
<text x="202.7" y="58.9">SIGNAL</text>
<text x="228.1" y="57.5">CONTROL</text>
<text x="228.9" y="59.2">SIGNAL</text>
<text x="38.3" y="60">0</text>
<text x="66.2" y="60.3">1</text>
<text x="94.4" y="60.3">2</text>
<text x="121.8" y="60.5">3</text>
<text x="148.7" y="60.5">4</text>
<text x="178" y="60.5">5</text>
<text x="204.9" y="60.5">6</text>
<text x="231" y="60.8">7</text>
<text x="151.5" y="149.1">~{BUS</text>
<text x="156.9" y="149.1">OUT}</text>
</g>
</svg>
